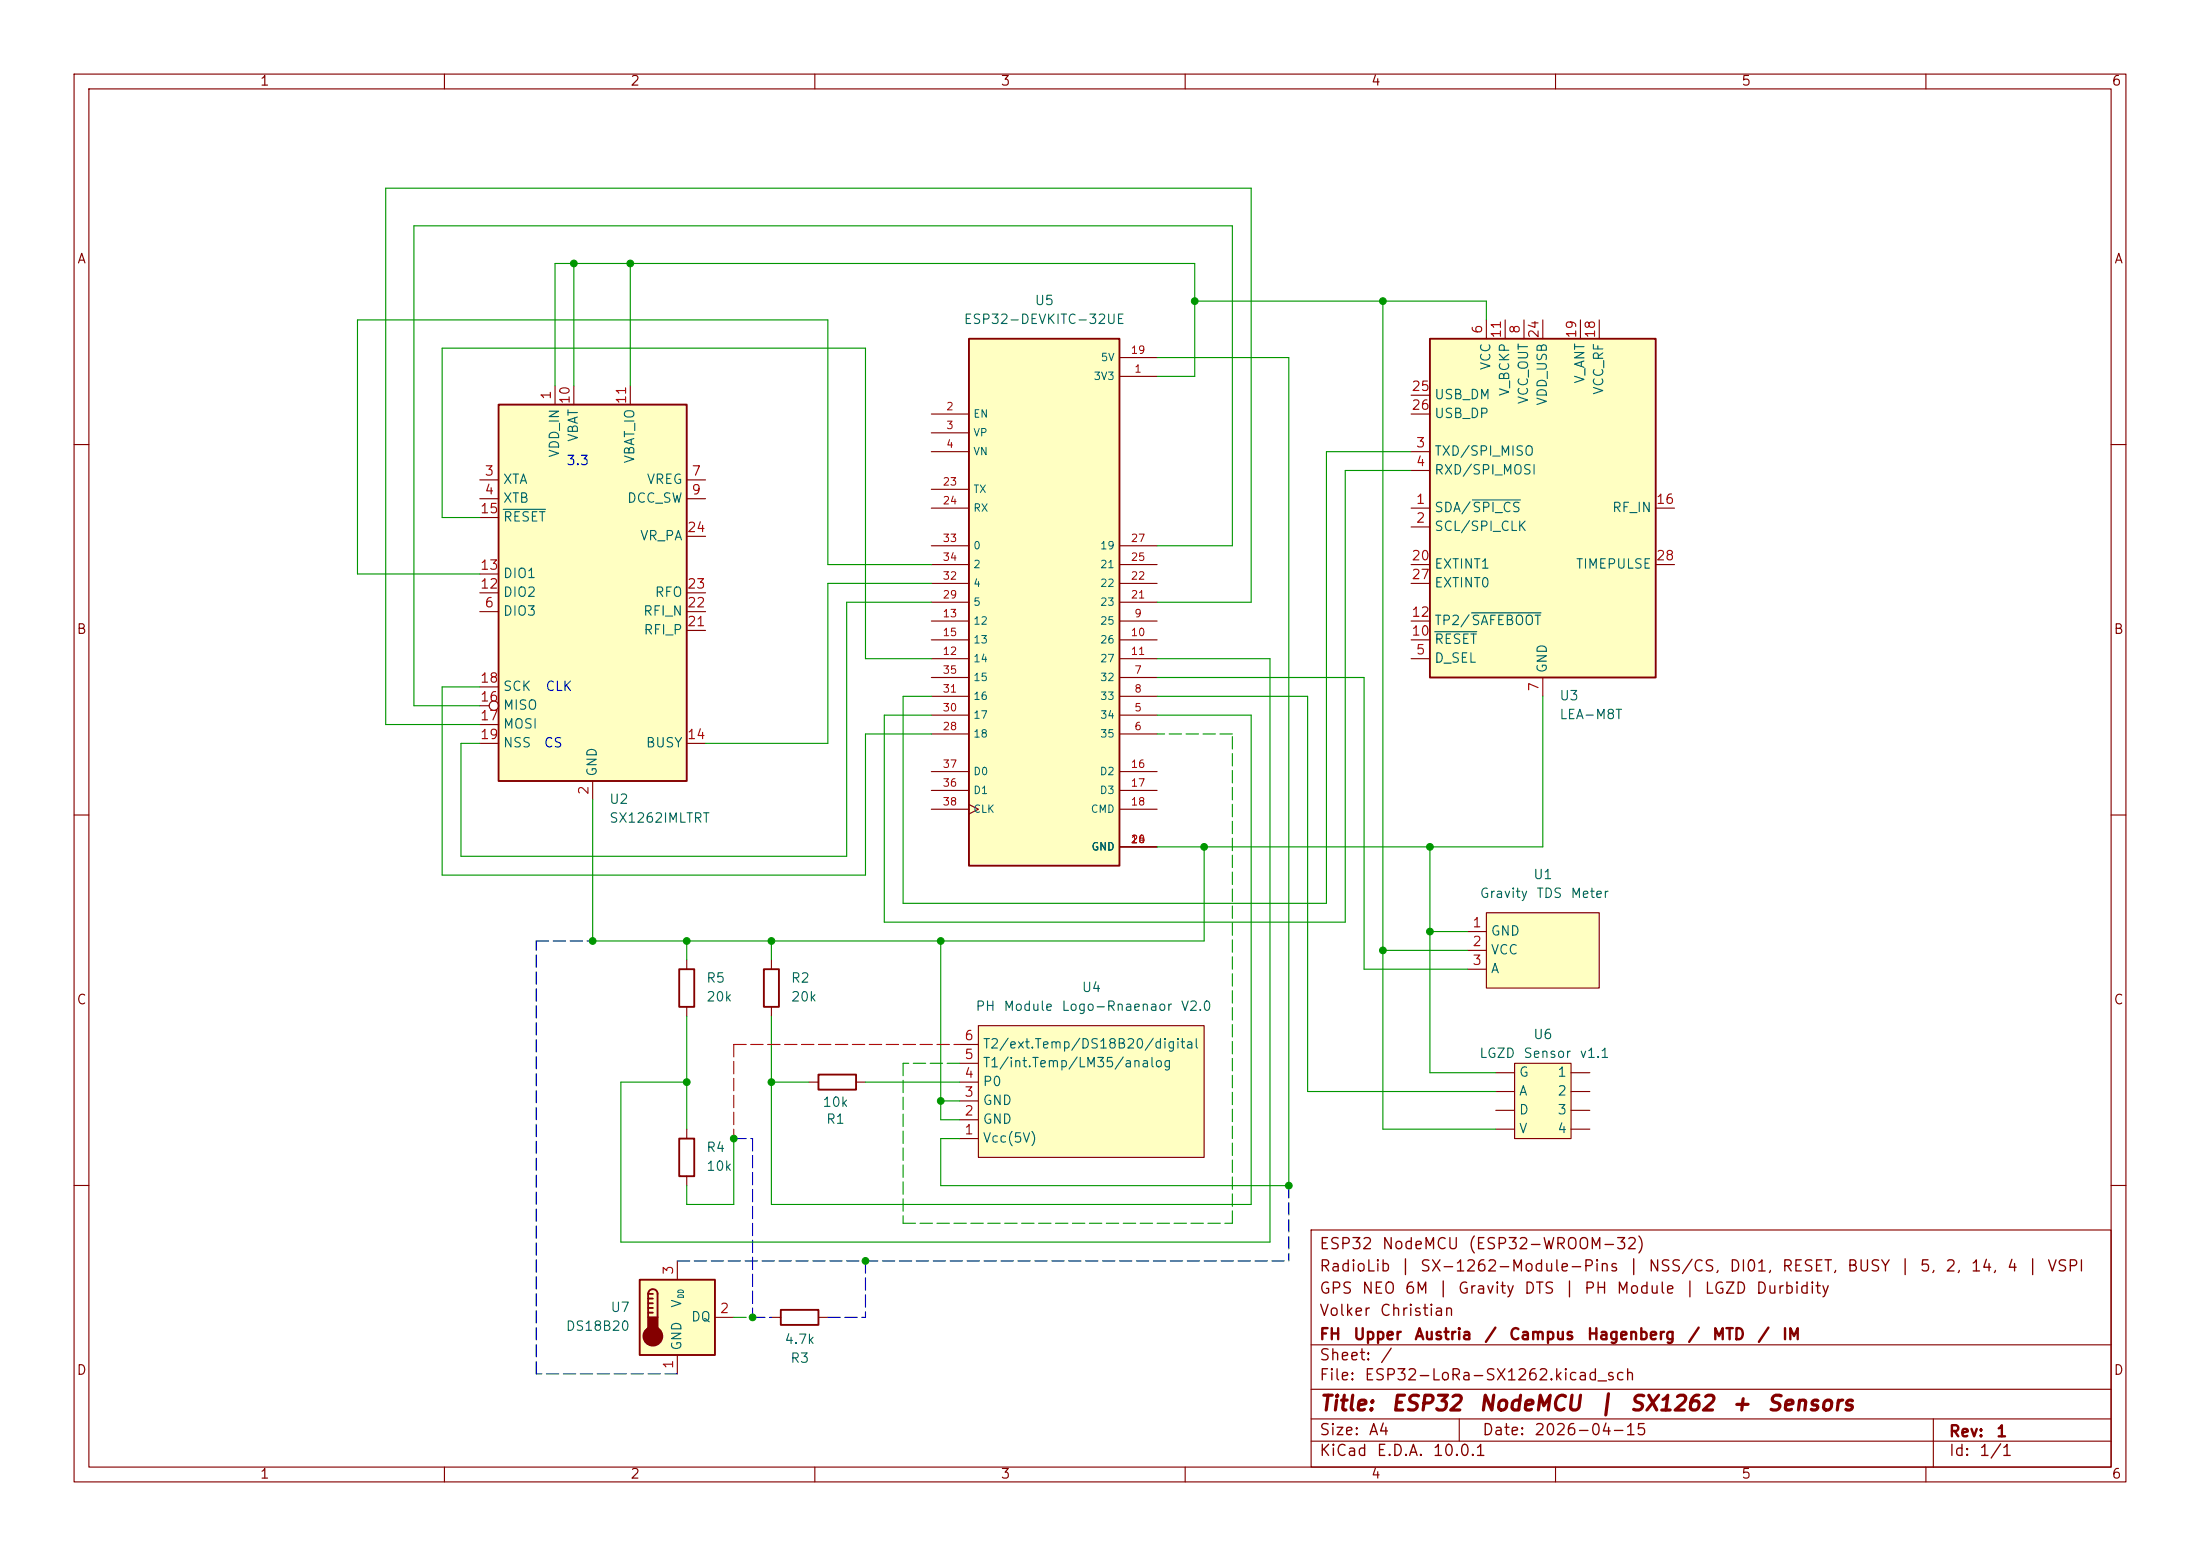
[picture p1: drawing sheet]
<svg xmlns="http://www.w3.org/2000/svg" width="297mm" height="210mm" viewBox="0 0 297 210" stroke-linecap="round" stroke-linejoin="round" font-family="sans-serif">
<g fill="none" stroke="#840000" stroke-width=".15">
<path d="M10 10h277v190h-277zM12 12h273v186h-273zM60 10v2M110 10v2M160 10v2M210 10v2M260 10v2M10 60h2M285 60h2M10 110h2M285 110h2M10 160h2"/>
<path d="M177 166h108v32h-108zM285 160h2M60 198v2M110 198v2M160 198v2M177 194.5h108M177 191.5h108M177 187.5h108M177 181.5h108M197 191.5v3M210 198v2M260 198v2"/>
<path d="M261 191.5v6.5"/>
</g>
<path d="M67.3 54.6h25.4v50.8h-25.4z" fill="#ffffc2"/>
<path d="M67.3 54.6h25.4v50.8h-25.4z" fill="none" stroke="#840000" stroke-width=".25"/>
<g fill="none" stroke="#840000" stroke-width=".15">
<path d="M74.9 52.1v2.5M77.5 52.1v2.5M85.1 52.1v2.5M64.8 64.8h2.5M64.8 67.3h2.5M64.8 77.5h2.5M64.8 69.9h2.5M92.7 64.8h2.5M92.7 67.3h2.5M92.7 72.4h2.5M64.8 82.6h2.5M64.8 80h2.5"/>
<path d="M64.8 95.3h1.2M64.8 97.8h2.5M64.8 92.7h2.5M92.7 82.6h2.5M92.7 80h2.5M92.7 85.1h2.5M64.8 100.3h2.5M80 105.4v2.6M92.7 100.3h2.5"/>
<circle cx="66.7" cy="95.2" r=".63"/>
</g>
<path d="M67.9 68.7h5.7" fill="none" stroke="#006464" stroke-width=".15"/>
<path d="M193 45.7h30.5v45.7h-30.5z" fill="#ffffc2"/>
<path d="M193 45.7h30.5v45.7h-30.5z" fill="none" stroke="#840000" stroke-width=".25"/>
<g fill="none" stroke="#840000" stroke-width=".15">
<path d="M190.5 53.3h2.5M190.5 55.9h2.5M200.7 43.2v2.5M203.2 43.2v2.5M205.7 43.2v2.5M208.3 43.2v2.5M213.4 43.2v2.5M215.9 43.2v2.5M190.5 68.6h2.5M190.5 71.1h2.5M190.5 61h2.5M190.5 63.5h2.5"/>
<path d="M190.5 76.2h2.5M190.5 78.7h2.5M223.5 68.6h2.6M223.5 76.2h2.6M190.5 88.9h2.5M190.5 86.4h2.5M190.5 83.8h2.5M208.3 91.4v2.6"/>
</g>
<path d="M198.8 67.5h6.5M193.7 85.3h5.7M198.7 82.7h9.3" fill="none" stroke="#006464" stroke-width=".15"/>
<path d="M200.7 123.2h15.2v10.2h-15.2z" fill="#ffffc2"/>
<path d="M104.1 129.5v1.3M104.1 135.9v1.3M198.1 125.7h2.6M198.1 128.3h2.6M198.1 130.8h2.6M200.7 123.2h15.2v10.2h-15.2z" fill="none" stroke="#840000" stroke-width=".15"/>
<path d="M103.1 130.8h2.1v5.1h-2.1z" fill="none" stroke="#840000" stroke-width=".25"/>
<path d="M86.4 172.7h10.1v10.2h-10.1z" fill="#ffffc2"/>
<path d="M91.7 130.8h2v5.1h-2zM91.7 153.7h2v5.1h-2zM110.5 145h5.1v2.1h-5.1zM86.4 172.7h10.1v10.2h-10.1zM87.5 174.6a.64 .64 0 0 1 .6-.6 .64 .64 0 0 1 .7 .6v3.2M87.5 174.6v3.2M87.5 174.6h.6M87.5 175.3h.6M87.5 175.9h.6M87.5 176.5h.6M87.5 177.2h.6" fill="none" stroke="#840000" stroke-width=".25"/>
<g fill="#840000" stroke="#840000" stroke-width=".25">
<path d="M87.5 177.8h1.3v1.9h-1.3z"/>
<circle cx="88.1" cy="180.3" r="1.27"/>
</g>
<path d="M92.7 129.5v1.3M92.7 135.9v1.3M92.7 152.4v1.3M92.7 158.8v1.2M109.2 146.1h1.3M115.6 146.1h1.2M91.4 170.2v2.5M96.5 177.8h2.6M91.4 182.9v2.5" fill="none" stroke="#840000" stroke-width=".15"/>
<path d="M130.8 45.7h20.3v71.1h-20.3z" fill="#ffffc2"/>
<path d="M130.8 45.7h20.3v71.1h-20.3z" fill="none" stroke="#840000" stroke-width=".25"/>
<g fill="none" stroke="#840000" stroke-width=".15">
<path d="M125.7 55.9h5.1M125.7 58.4h5.1M151.1 50.8h5.1M151.1 48.3h5.1M125.7 61h5.1M125.7 78.7h5.1M125.7 66h5.1M125.7 68.6h5.1M125.7 76.2h5.1M125.7 73.7h5.1M151.1 78.7h5.1M151.1 76.2h5.1"/>
<path d="M151.1 73.7h5.1M125.7 96.5h5.1M125.7 99.1h5.1M125.7 91.4h5.1M125.7 94h5.1M125.7 83.8h5.1M125.7 86.4h5.1M125.7 88.9h5.1M125.7 81.3h5.1M151.1 96.5h5.1M151.1 99.1h5.1M151.1 91.4h5.1"/>
<path d="M151.1 94h5.1M151.1 83.8h5.1M151.1 86.4h5.1M151.1 88.9h5.1M151.1 81.3h5.1M125.7 104.1h5.1M125.7 106.7h5.1M125.7 109.2h5.1M130.8 108.6l1.3 .6-1.3 .7M151.1 114.3h5.1M151.1 104.1h5.1M151.1 106.7h5.1"/>
<path d="M151.1 109.2h5.1"/>
</g>
<path d="M204.5 143.5h7.6v10.2h-7.6z" fill="#ffffc2"/>
<path d="M201.9 144.8h2.6M201.9 147.3h2.6M201.9 149.9h2.6M201.9 152.4h2.6M204.5 143.5h7.6v10.2h-7.6zM212.1 144.8h2.5M212.1 147.3h2.5M212.1 149.9h2.5M212.1 152.4h2.5M104.1 177.8h1.3M110.5 177.8h1.3" fill="none" stroke="#840000" stroke-width=".15"/>
<path d="M105.4 176.8h5.1v2h-5.1z" fill="none" stroke="#840000" stroke-width=".25"/>
<path d="M132.1 138.4h30.5v17.8h-30.5z" fill="#ffffc2"/>
<path d="M132.1 138.4h30.5v17.8h-30.5zM129.5 153.7h2.6M129.5 151.1h2.6M129.5 148.6h2.6M129.5 146.1h2.6M129.5 143.5h2.6M129.5 141h2.6" fill="none" stroke="#840000" stroke-width=".15"/>
<g fill="none" stroke="#009600" stroke-width=".15">
<path d="M77.5 35.6v16.5M85.1 35.6v16.5M156.2 50.8h5.1v-15.2h-86.4v16.5M156.2 48.3h17.8v111.7h-47v-6.3h2.5M161.3 40.6h39.4v2.6M186.7 40.6v111.8h15.2M64.8 69.9h-5.1v-22.9h57.1v41.9h8.9M125.7 78.7h-13.9v21.6h-16.6M125.7 76.2h-13.9v-33h-63.5v34.3h16.5M156.2 73.7h10.2v-43.2h-110.5v64.8h8.9M190.5 63.5h-8.9v61h-62.2v-28h6.3M190.5 61h-11.4v60.9h-57.2v-27.9h3.8"/>
<path d="M64.8 92.7h-5.1v25.4h57.1v-19h8.9M125.7 81.3h-11.4v34.3h-52.1v-15.3h2.6M156.2 81.3h12.7v-55.9h-116.8v72.4h12.7M156.2 96.5h12.7v66.1h-64.8v-25.4M156.2 88.9h15.2v78.7h-87.6v-21.5h8.9M156.2 91.4h27.9v39.4h14M156.2 94h20.3v53.3h25.4M208.3 94v20.3h-52.1M80 108v19h82.6v-12.7M193 114.3v30.5h8.9M92.7 127v2.5M92.7 137.2v15.2"/>
<path d="M104.1 127v2.5M127 127v24.1h2.5M186.7 128.3h11.4M193 125.7h5.1M99.1 153.7v8.9h-6.4v-2.6M104.1 146.1h5.1M116.8 146.1h12.7M127 148.6h2.5"/>
</g>
<path d="M166.4 99.1h-10.2M121.9 143.5v21.6M129.5 143.5h-7.6M99.1 177.8h2.5M121.9 165.1h44.5M166.4 165.1v-66" fill="none" stroke="#009600" stroke-width=".15" stroke-dasharray="1.7 .6"/>
<path d="M72.4 127h7.6M99.1 153.7h2.5M101.6 153.7v24.1M91.4 170.2h25.4M101.6 177.8h2.5M111.8 177.8h5M116.8 170.2v7.6M116.8 170.2h57.2M174 160v10.2M72.4 185.4v-58.4M91.4 185.4h-19" fill="none" stroke="#0000c2" stroke-width=".15" stroke-dasharray="1.7 .6"/>
<path d="M99.1 141h30.4" fill="none" stroke="#c20000" stroke-width=".15" stroke-dasharray="1.7 .6"/>
<path d="M99.1 141v12.7" fill="none" stroke="#f00" stroke-width=".15" stroke-dasharray="1.7 .6"/>
<g fill="#009600" stroke="#009600" stroke-width=".14">
<circle cx="104.1" cy="127" r=".46"/>
<circle cx="92.7" cy="146.1" r=".46"/>
<circle cx="92.7" cy="127" r=".46"/>
<circle cx="80" cy="127" r=".46"/>
<circle cx="186.7" cy="128.3" r=".46"/>
<circle cx="193" cy="125.7" r=".46"/>
<circle cx="193" cy="114.3" r=".46"/>
<circle cx="127" cy="127" r=".46"/>
<circle cx="162.6" cy="114.3" r=".46"/>
<circle cx="186.7" cy="40.6" r=".46"/>
<circle cx="174" cy="160" r=".46"/>
<circle cx="127" cy="148.6" r=".46"/>
<circle cx="161.3" cy="40.6" r=".46"/>
<circle cx="85.1" cy="35.6" r=".46"/>
<circle cx="77.5" cy="35.6" r=".46"/>
<circle cx="104.1" cy="146.1" r=".46"/>
<circle cx="116.8" cy="170.2" r=".46"/>
<circle cx="101.6" cy="177.8" r=".46"/>
<circle cx="99.1" cy="153.7" r=".46"/>
</g>
<g font-size="2" fill="#840000">
<text x="178" y="190.9">Title:</text>
<text x="187.7" y="190.9">ESP32</text>
<text x="199.5" y="190.9">NodeMCU</text>
<text x="215.6" y="190.9">|</text>
<text x="219.9" y="190.9">SX1262</text>
<text x="233.6" y="190.9">+</text>
<text x="238.4" y="190.9">Sensors</text>
</g>
<g font-size="1.5" fill="#840000">
<text x="178" y="172">RadioLib</text>
<text x="178" y="169">ESP32</text>
<text x="186.4" y="169">NodeMCU</text>
<text x="188.9" y="172">|</text>
<text x="191.6" y="172">SX-1262-Module-Pins</text>
<text x="198.1" y="169">(ESP32-WROOM-32)</text>
<text x="219.7" y="172">|</text>
<text x="222.4" y="172">NSS/CS,</text>
<text x="233.4" y="172">DI01,</text>
<text x="240.4" y="172">RESET,</text>
<text x="249.2" y="172">BUSY</text>
<text x="256.3" y="172">|</text>
<text x="259.1" y="172">5,</text>
<text x="262.5" y="172">2,</text>
<text x="265.9" y="172">14,</text>
<text x="270.8" y="172">4</text>
<text x="273.5" y="172">|</text>
<text x="276.3" y="172">VSPI</text>
<text x="178" y="178">Volker</text>
<text x="178" y="175">GPS</text>
<text x="183.7" y="175">NEO</text>
<text x="186.2" y="178">Christian</text>
<text x="189.5" y="175">6M</text>
<text x="194" y="175">|</text>
<text x="196.7" y="175">Gravity</text>
<text x="205.6" y="175">DTS</text>
<text x="211" y="175">|</text>
<text x="213.7" y="175">PH</text>
<text x="218.1" y="175">Module</text>
<text x="227.3" y="175">|</text>
<text x="230" y="175">LGZD</text>
<text x="236.9" y="175">Durbidity</text>
<text x="178" y="184">Sheet:</text>
<text x="178" y="181.2">FH</text>
<text x="182.6" y="181.2">Upper</text>
<text x="186.2" y="184">/</text>
<text x="190.8" y="181.2">Austria</text>
<text x="200.3" y="181.2">/</text>
<text x="203.6" y="181.2">Campus</text>
<text x="214.1" y="181.2">Hagenberg</text>
<text x="227.7" y="181.2">/</text>
<text x="231.1" y="181.2">MTD</text>
<text x="237.2" y="181.2">/</text>
<text x="240.5" y="181.2">IM</text>
<text x="178" y="186.7">File:</text>
<text x="184.1" y="186.7">ESP32-LoRa-SX1262.kicad_sch</text>
<text x="178" y="196.9">KiCad</text>
<text x="178" y="194.1">Size:</text>
<text x="184.7" y="194.1">A4</text>
<text x="185.7" y="196.9">E.D.A.</text>
<text x="193.3" y="196.9">10.0.1</text>
<text x="200" y="194.1">Date:</text>
<text x="207" y="194.1">2026-04-15</text>
<text x="263" y="194.3">Rev:</text>
<text x="263" y="196.9">Id:</text>
<text x="267.1" y="196.9">1/1</text>
<text x="269.4" y="194.3">1</text>
</g>
<g font-size="1.3" fill="#840000">
<text x="35" y="11.9">1</text>
<text x="85" y="11.9">2</text>
<text x="135" y="11.9">3</text>
<text x="185" y="11.9">4</text>
<text x="235" y="11.9">5</text>
<text x="285" y="11.9">6</text>
<text x="10.3" y="35.9">A</text>
<text x="285.3" y="35.9">A</text>
<text x="10.3" y="85.9">B</text>
<text x="285.3" y="85.9">B</text>
<text x="10.3" y="135.9">C</text>
<text x="285.3" y="135.9">C</text>
<text x="10.3" y="185.9">D</text>
<text x="285.3" y="185.9">D</text>
<text x="35" y="199.9">1</text>
<text x="85" y="199.9">2</text>
<text x="135" y="199.9">3</text>
<text x="185" y="199.9">4</text>
<text x="235" y="199.9">5</text>
<text x="285" y="199.9">6</text>
</g>
<g font-size="1.3" fill="#006464">
<text x="139.6" y="41.5">U5</text>
<text x="130" y="44">ESP32-DEVKITC-32UE</text>
<text x="201.5" y="50.1" transform="rotate(-90 201.5 50.1)">VCC</text>
<text x="204.1" y="53.6" transform="rotate(-90 204.1 53.6)">V_BCKP</text>
<text x="214.2" y="51.9" transform="rotate(-90 214.2 51.9)">V_ANT</text>
<text x="216.8" y="53.4" transform="rotate(-90 216.8 53.4)">VCC_RF</text>
<text x="78.3" y="59.7" transform="rotate(-90 78.3 59.7)">VBAT</text>
<text x="193.5" y="54.2">USB_DM</text>
<text x="193.5" y="56.7">USB_DP</text>
<text x="206.6" y="54.7" transform="rotate(-90 206.6 54.7)">VCC_OUT</text>
<text x="209.1" y="54.8" transform="rotate(-90 209.1 54.8)">VDD_USB</text>
<text x="67.8" y="65.6">XTA</text>
<text x="75.8" y="61.9" transform="rotate(-90 75.8 61.9)">VDD_IN</text>
<text x="86" y="62.6" transform="rotate(-90 86 62.6)">VBAT_IO</text>
<text x="87.2" y="65.6">VREG</text>
<text x="193.5" y="61.8">TXD/SPI_MISO</text>
<text x="193.5" y="64.4">RXD/SPI_MOSI</text>
<text x="67.8" y="68.2">XTB</text>
<text x="67.8" y="70.7">RESET</text>
<text x="84.6" y="68.2">DCC_SW</text>
<text x="193.5" y="69.4">SDA/SPI_CS</text>
<text x="193.5" y="72">SCL/SPI_CLK</text>
<text x="217.5" y="69.4">RF_IN</text>
<text x="86.3" y="73.3">VR_PA</text>
<text x="193.5" y="77.1">EXTINT1</text>
<text x="212.6" y="77.1">TIMEPULSE</text>
<text x="67.8" y="83.4">DIO3</text>
<text x="67.8" y="80.9">DIO2</text>
<text x="67.8" y="78.3">DIO1</text>
<text x="86.7" y="83.4">RFI_N</text>
<text x="88.3" y="80.9">RFO</text>
<text x="193.5" y="79.6">EXTINT0</text>
<text x="86.8" y="86">RFI_P</text>
<text x="193.5" y="89.8">D_SEL</text>
<text x="193.5" y="87.2">RESET</text>
<text x="193.5" y="84.7">TP2/SAFEBOOT</text>
<text x="67.8" y="93.6">SCK</text>
<text x="209.1" y="90.9" transform="rotate(-90 209.1 90.9)">GND</text>
<text x="210.4" y="94.8">U3</text>
<text x="67.8" y="96.1">MISO</text>
<text x="67.8" y="98.7">MOSI</text>
<text x="67.8" y="101.2">NSS</text>
<text x="87.1" y="101.2">BUSY</text>
<text x="210.4" y="97.4">LEA-M8T</text>
<text x="80.9" y="104.9" transform="rotate(-90 80.9 104.9)">GND</text>
<text x="82.2" y="111.4">SX1262IMLTRT</text>
<text x="82.2" y="108.8">U2</text>
<text x="206.9" y="119">U1</text>
<text x="199.7" y="121.5">Gravity</text>
<text x="207.3" y="121.5">TDS</text>
<text x="211.9" y="121.5">Meter</text>
<text x="201.2" y="126.6">GND</text>
<text x="201.2" y="129.1">VCC</text>
<text x="201.2" y="131.7">A</text>
<text x="95.3" y="132.9">R5</text>
<text x="95.3" y="135.5">20k</text>
<text x="106.7" y="132.9">R2</text>
<text x="106.7" y="135.5">20k</text>
<text x="131.6" y="136.8">PH</text>
<text x="135.4" y="136.8">Module</text>
<text x="143.2" y="136.8">Logo-Rnaenaor</text>
<text x="145.9" y="134.2">U4</text>
<text x="159.3" y="136.8">V2.0</text>
<text x="132.6" y="141.8">T2/ext.Temp/DS18B20/digital</text>
<text x="199.6" y="143.1">LGZD</text>
<text x="205.6" y="143.1">Sensor</text>
<text x="206.9" y="140.6">U6</text>
<text x="213.2" y="143.1">v1.1</text>
<text x="111" y="149.7">10k</text>
<text x="132.6" y="149.5">GND</text>
<text x="132.6" y="146.9">P0</text>
<text x="132.6" y="144.4">T1/int.Temp/LM35/analog</text>
<text x="205" y="145.6">G</text>
<text x="205" y="148.2">A</text>
<text x="210.2" y="145.6">1</text>
<text x="210.2" y="148.2">2</text>
<text x="95.3" y="155.8">R4</text>
<text x="111.4" y="152">R1</text>
<text x="132.6" y="154.5">Vcc(5V)</text>
<text x="132.6" y="152">GND</text>
<text x="205" y="150.7">D</text>
<text x="205" y="153.3">V</text>
<text x="210.2" y="150.7">3</text>
<text x="210.2" y="153.3">4</text>
<text x="95.3" y="158.3">10k</text>
<text x="76.3" y="179.9">DS18B20</text>
<text x="82.3" y="177.4">U7</text>
<text x="92.3" y="176.6" transform="rotate(-90 92.3 176.6)">V</text>
<text x="93.2" y="178.7">DQ</text>
<text x="92.3" y="182.4" transform="rotate(-90 92.3 182.4)">GND</text>
<text x="105.8" y="181.7">4.7k</text>
<text x="106.6" y="184.3">R3</text>
</g>
<g font-size="1.3" fill="#a90000">
<text x="200.4" y="45.2" transform="rotate(-90 200.4 45.2)">6</text>
<text x="202.9" y="45.8" transform="rotate(-90 202.9 45.8)">11</text>
<text x="205.5" y="45.2" transform="rotate(-90 205.5 45.2)">8</text>
<text x="208" y="45.8" transform="rotate(-90 208 45.8)">24</text>
<text x="213.1" y="45.8" transform="rotate(-90 213.1 45.8)">19</text>
<text x="215.6" y="45.8" transform="rotate(-90 215.6 45.8)">18</text>
<text x="190.5" y="53.1">25</text>
<text x="74.7" y="54" transform="rotate(-90 74.7 54)">1</text>
<text x="77.2" y="54.7" transform="rotate(-90 77.2 54.7)">10</text>
<text x="84.8" y="54.7" transform="rotate(-90 84.8 54.7)">11</text>
<text x="190.5" y="55.6">26</text>
<text x="65.3" y="64.5">3</text>
<text x="93.3" y="64.5">7</text>
<text x="191.1" y="60.7">3</text>
<text x="191.1" y="63.2">4</text>
<text x="64.7" y="69.6">15</text>
<text x="65.3" y="67.1">4</text>
<text x="93.3" y="67.1">9</text>
<text x="191.1" y="68.3">1</text>
<text x="191.1" y="70.9">2</text>
<text x="223.5" y="68.3">16</text>
<text x="64.7" y="77.2">13</text>
<text x="92.7" y="72.1">24</text>
<text x="190.5" y="75.9">20</text>
<text x="223.5" y="75.9">28</text>
<text x="64.7" y="79.8">12</text>
<text x="65.3" y="82.3">6</text>
<text x="92.7" y="82.3">22</text>
<text x="92.7" y="79.8">23</text>
<text x="190.5" y="83.6">12</text>
<text x="190.5" y="78.5">27</text>
<text x="92.7" y="84.8">21</text>
<text x="190.5" y="86.1">10</text>
<text x="191.1" y="88.6">5</text>
<text x="64.7" y="95">16</text>
<text x="64.7" y="92.5">18</text>
<text x="208" y="93.4" transform="rotate(-90 208 93.4)">7</text>
<text x="64.7" y="97.5">17</text>
<text x="64.7" y="100.1">19</text>
<text x="92.7" y="100.1">14</text>
<text x="79.8" y="107.4" transform="rotate(-90 79.8 107.4)">2</text>
<text x="198.7" y="125.5">1</text>
<text x="198.7" y="128">2</text>
<text x="198.7" y="130.6">3</text>
<text x="130.1" y="143.3">5</text>
<text x="130.1" y="140.7">6</text>
<text x="130.1" y="148.3">3</text>
<text x="130.1" y="145.8">4</text>
<text x="130.1" y="153.4">1</text>
<text x="130.1" y="150.9">2</text>
<text x="91.2" y="172.2" transform="rotate(-90 91.2 172.2)">3</text>
<text x="97.1" y="177.5">2</text>
<text x="91.2" y="184.9" transform="rotate(-90 91.2 184.9)">1</text>
</g>
<g font-size="1.3" fill="#0000c2">
<text x="76.4" y="63.1">3.3</text>
<text x="73.6" y="93.6">CLK</text>
<text x="73.3" y="101.2">CS</text>
</g>
<g font-size="1" fill="#006464">
<text x="147.6" y="51.5">3V3</text>
<text x="148.5" y="49">5V</text>
<text x="131.3" y="56.6">EN</text>
<text x="131.3" y="59.2">VP</text>
<text x="131.3" y="61.7">VN</text>
<text x="131.3" y="66.8">TX</text>
<text x="131.3" y="69.3">RX</text>
<text x="131.3" y="74.4">0</text>
<text x="131.3" y="76.9">2</text>
<text x="148.4" y="76.9">21</text>
<text x="148.4" y="74.4">19</text>
<text x="131.3" y="82">5</text>
<text x="131.3" y="79.5">4</text>
<text x="148.4" y="82">23</text>
<text x="148.4" y="79.5">22</text>
<text x="131.3" y="89.6">14</text>
<text x="131.3" y="84.6">12</text>
<text x="131.3" y="87.1">13</text>
<text x="148.4" y="84.6">25</text>
<text x="148.4" y="87.1">26</text>
<text x="148.4" y="89.6">27</text>
<text x="131.3" y="94.7">16</text>
<text x="131.3" y="92.2">15</text>
<text x="148.4" y="92.2">32</text>
<text x="148.4" y="94.7">33</text>
<text x="131.3" y="99.8">18</text>
<text x="131.3" y="97.3">17</text>
<text x="148.4" y="97.3">34</text>
<text x="148.4" y="99.8">35</text>
<text x="131.3" y="107.4">D1</text>
<text x="131.3" y="104.9">D0</text>
<text x="148.4" y="104.9">D2</text>
<text x="148.4" y="107.4">D3</text>
<text x="131.3" y="110">CLK</text>
<text x="147.2" y="110">CMD</text>
<text x="147.3" y="115">GND</text>
</g>
<g font-size="1" fill="#a90000">
<text x="152.6" y="48">19</text>
<text x="153.1" y="50.5">1</text>
<text x="127.7" y="55.6">2</text>
<text x="127.7" y="58.2">3</text>
<text x="127.2" y="65.8">23</text>
<text x="127.7" y="60.7">4</text>
<text x="127.2" y="68.3">24</text>
<text x="127.2" y="73.4">33</text>
<text x="127.2" y="75.9">34</text>
<text x="152.6" y="75.9">25</text>
<text x="152.6" y="73.4">27</text>
<text x="127.2" y="83.6">13</text>
<text x="127.2" y="81">29</text>
<text x="127.2" y="78.5">32</text>
<text x="152.6" y="81">21</text>
<text x="152.6" y="78.5">22</text>
<text x="153.1" y="83.6">9</text>
<text x="127.2" y="88.6">12</text>
<text x="127.2" y="86.1">15</text>
<text x="152.6" y="86.1">10</text>
<text x="152.6" y="88.6">11</text>
<text x="127.2" y="93.7">31</text>
<text x="127.2" y="91.2">35</text>
<text x="153.1" y="91.2">7</text>
<text x="153.1" y="93.7">8</text>
<text x="127.2" y="98.8">28</text>
<text x="127.2" y="96.3">30</text>
<text x="153.1" y="96.3">5</text>
<text x="153.1" y="98.8">6</text>
<text x="127.2" y="106.4">36</text>
<text x="127.2" y="103.9">37</text>
<text x="152.6" y="103.9">16</text>
<text x="152.6" y="106.4">17</text>
<text x="127.2" y="109">38</text>
<text x="152.6" y="109">18</text>
<text x="152.6" y="114">14</text>
<text x="152.6" y="114">20</text>
<text x="152.6" y="114">26</text>
</g>
<text font-size=".8" fill="#006464" x="92.5" y="175.3" transform="rotate(-90 92.5 175.3)">DD</text>
</svg>
